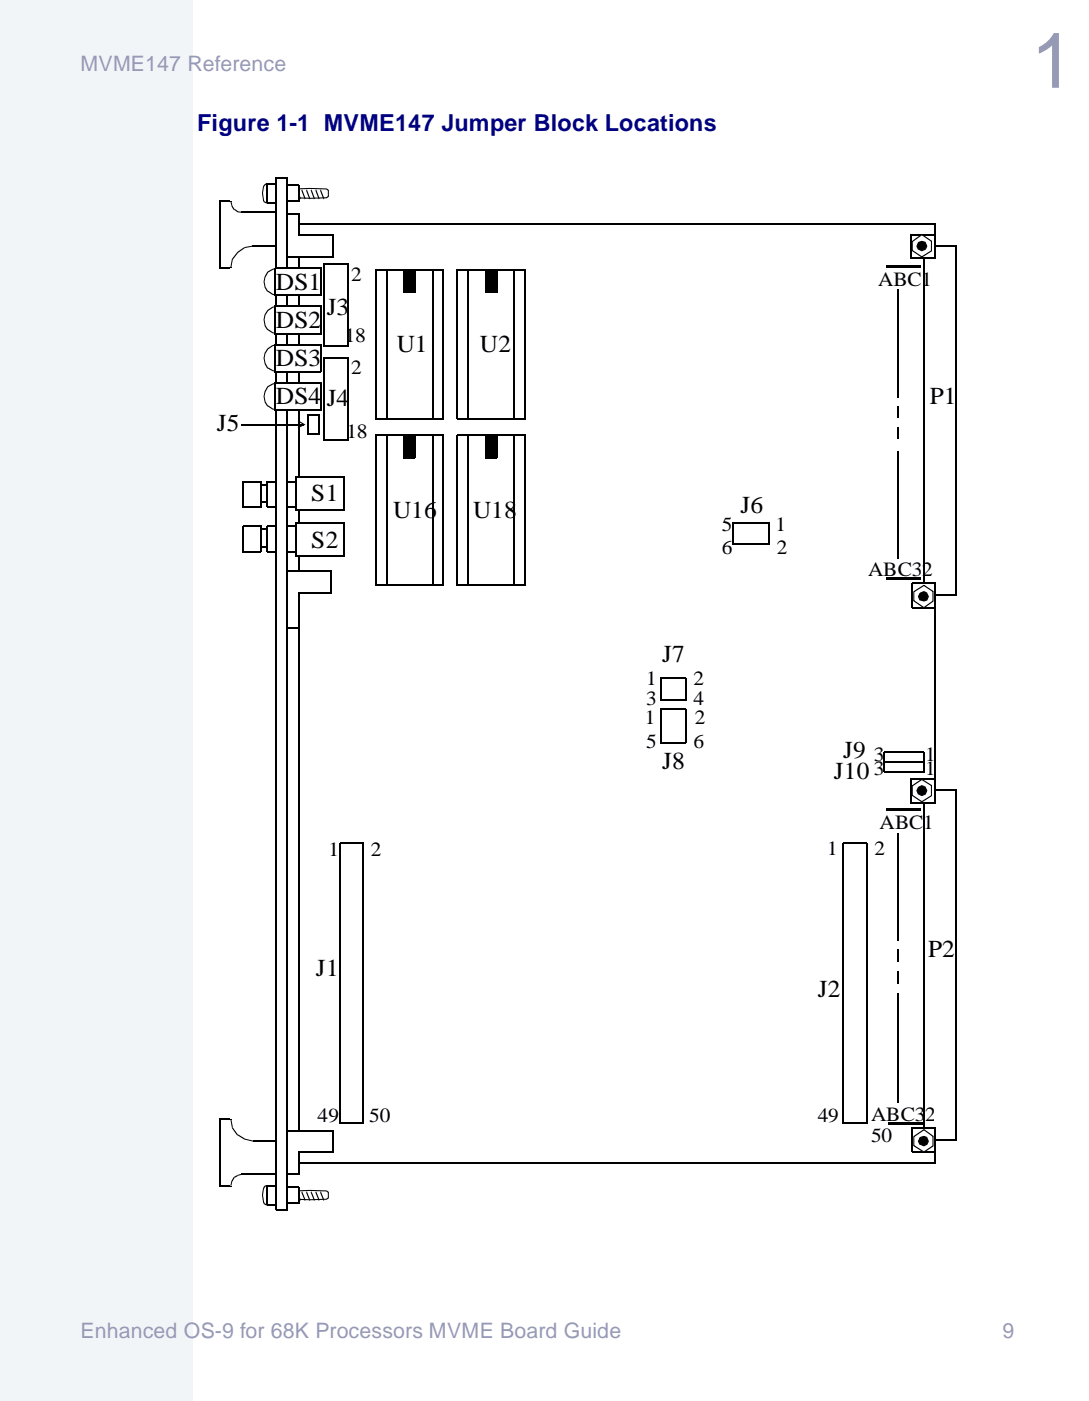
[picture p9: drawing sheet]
<svg xmlns="http://www.w3.org/2000/svg" width="178mm" height="229mm" viewBox="0 0 178 229" stroke-linecap="round" stroke-linejoin="round" font-family="sans-serif">
<path d="M-.1 -.1h31.4v228.7h-31.4z" fill="#f2f5f8"/>
<path d="M31.3 -.1v228.7" fill="none" stroke="#f2f5f8" stroke-width=".17"/>
<path d="M61.3 71h11.1v24.5h-11.1z" fill="#fff"/>
<path d="M61.3 71v24.5M61.3 71h11.2M72.4 71v24.6M61.2 95.5h11.2" fill="none" stroke="#000" stroke-width=".17"/>
<path d="M63.2 71h7.4v24.5h-7.4z" fill="#fff"/>
<path d="M63.2 71v24.5M63.2 71h7.5M66 71v3.7M67.7 71v3.8M70.6 71v24.6M63.1 95.5h7.5" fill="none" stroke="#000" stroke-width=".17"/>
<path d="M65.9 74.6h1.8v.2h-1.8zM66 71h1.7v3.7h-1.7zM66 71h1.8v.1h-1.8z" fill="#000"/>
<path d="M47.8 31.1l.3-.3 2.5-.1 2.7 .1 .3 .3v.9l-.3 .3-2.7 .1-2.5-.1-.3-.3-.1-.5z" fill-rule="evenodd" fill="#fff"/>
<g fill="#000">
<path d="M47.7 31.1l.4-.4h2.5h2.8l.3 .3v1.1l-.3 .3h-2.8h-2.5l-.4-.4-.1-.5h.2l.1 .5v-.1l.3 .3h-.1l2.5 .1 2.7-.1 .3-.3-.1 .1v-.9l.1 .1-.3-.3-2.7-.1-2.5 .1h.1l-.3 .3v-.1l-.1 .4h-.2zM47.6 31.5h.2zM47.6 31l.2-.1-.2 .2zM48.2 32.4h.2l-.2 .1zM47.6 31.1l.2-.1 .6 1.4h-.2zM48.4 31l.2-.1-.2 .2zM49 32.4h.1l-.1 .1zM48.4 31.1l.2-.1 .5 1.4h-.1zM49.2 31l.2-.1-.2 .2zM49.7 32.4h.2l-.2 .1zM49.2 31.1l.2-.1 .5 1.4h-.2zM50 31l.1-.1-.1 .2z"/>
<path d="M50.5 32.4h.1l-.1 .1zM50 31.1l.1-.1 .5 1.4h-.1zM50.7 31l.2-.1-.2 .2zM51.2 32.4h.2l-.2 .1zM50.7 31.1l.2-.1 .5 1.4h-.2zM51.5 31l.2-.1-.2 .2zM52 32.4h.2l-.2 .1zM51.5 31.1l.2-.1 .5 1.4h-.2zM52.3 31l.1-.1-.1 .2zM52.8 32.4h.1l-.1 .1zM52.3 31.1l.1-.1 .5 1.4h-.1z"/>
</g>
<path d="M43.2 30.2l.2-.2 .6 .4 .1 1.1-.1 1.2-.6 .4-.2-.2a3 3 0 0 1 0-2.7z" fill-rule="evenodd" fill="#fff"/>
<path d="M43.1 30.2l.4-.3a1.88 1.88 0 0 1 .7 1.6h-.2l-.1-1.1 .1 .1-.6-.4h.1l-.4 .4v-.1l-.2 1.1 .2 1.2 .2 .2 .2 .1h-.1l.6-.3h-.1l.1-1.2h.2l-.2 1.3-.5 .4-.4-.2a2.85 2.85 0 0 1 0-2.8zM44 31.5h.2z" fill="#000"/>
<path d="M46.9 30.2h1.9v2.7h-1.9z" fill="#fff"/>
<path d="M46.8 32.8h2v.1h-2zM46.9 30.2h2v.1h-2z" fill="#000"/>
<path d="M46.9 30.2v2.7M48.8 30.2v2.7" fill="none" stroke="#000" stroke-width=".17"/>
<path d="M43.6 30h1.5v3.1h-1.5z" fill="#fff"/>
<path d="M43.5 33h1.6v.2h-1.6zM43.6 29.9h1.6v.2h-1.6z" fill="#000"/>
<path d="M43.6 29.9v3.2M45.1 30v3.2" fill="none" stroke="#000" stroke-width=".17"/>
<path d="M47.8 194.6l.3-.3 2.5-.1 2.7 .1 .3 .3v.8l-.3 .3-2.7 .1-2.5-.1-.3-.3-.1-.4z" fill-rule="evenodd" fill="#fff"/>
<g fill="#000">
<path d="M47.8 194.5l.3-.3h2.5h2.8l.3 .3v1l-.3 .3h-2.8h-2.5l-.4-.4-.1-.4h.2l.1 .4v-.1l.3 .3h-.1l2.5 .1 2.7-.1 .3-.3-.1 .1v-.8l.1 .1-.3-.3-2.7-.1-2.5 .1h.1l-.3 .3v-.1l-.1 .4h-.2zM47.6 195h.2zM47.6 194.5l.2-.1-.2 .2zM48.2 195.8h.2l-.2 .1zM47.6 194.6l.2-.1 .6 1.3h-.2zM48.4 194.5l.2-.1-.2 .2zM49 195.8h.1l-.1 .1zM48.4 194.6l.2-.1 .5 1.3h-.1zM49.2 194.5l.2-.1-.2 .2zM49.7 195.8h.2l-.2 .1zM49.2 194.6l.2-.1 .5 1.3h-.2zM50 194.5l.1-.1-.1 .2z"/>
<path d="M50.5 195.8h.1l-.1 .1zM50 194.6l.1-.1 .5 1.3h-.1zM50.7 194.5l.2-.1-.2 .2zM51.2 195.8h.2l-.2 .1zM50.7 194.6l.2-.1 .5 1.3h-.2zM51.5 194.5l.2-.1-.2 .2zM52 195.8h.2l-.2 .1zM51.5 194.6l.2-.1 .5 1.3h-.2zM52.3 194.5l.1-.1-.1 .2zM52.8 195.8h.1l-.1 .1zM52.3 194.6l.1-.1 .5 1.3h-.1z"/>
</g>
<path d="M43.2 193.6l.2-.1 .3 .1a2.66 2.66 0 0 1 0 2.8l-.3 .2-.2-.2a3.2 3.2 0 0 1 0-2.8z" fill-rule="evenodd" fill="#fff"/>
<path d="M43.1 193.6a.52 .52 0 0 1 .7-.1l.2 .4 .2 1.1h-.2l-.1-1.1v.1l-.3-.4h.1h-.3h.1h-.2l-.2 .4v-.1l-.2 1.1 .2 1.1 .2 .3 .2 .1h-.1l.5-.4 .1-1.1h.2l-.2 1.2-.5 .5-.4-.2a3.4 3.4 0 0 1 0-2.9zM44 195h.2z" fill="#000"/>
<path d="M46.9 193.7h1.9v2.6h-1.9z" fill="#fff"/>
<path d="M46.8 196.2h2v.2h-2zM46.9 193.6h2v.2h-2z" fill="#000"/>
<path d="M46.9 193.6v2.7M48.8 193.7v2.7" fill="none" stroke="#000" stroke-width=".17"/>
<path d="M43.6 193.5h1.5v3.1h-1.5z" fill="#fff"/>
<path d="M146.6 66.3h.1v2h-.1zM146.6 69.7h.1v1.9h-.1zM43.5 196.5h1.6v.2h-1.6zM43.6 193.4h1.6v.2h-1.6z" fill="#000"/>
<g fill="none" stroke="#000" stroke-width=".17">
<path d="M46.9 36.4v153.4M46.9 36.5h105.8M152.6 36.5v153.4M48.8 41.8v142.6M146.7 47.1v17.8M146.7 73.6v17.5M146.7 135.9v17.6M146.7 154.9v2M146.7 158.5v2M146.7 162.2v17.8M43.6 193.4v3.2M45.1 193.5v3.2"/>
<path d="M46.8 189.8h105.8"/>
</g>
<path d="M144.7 43.5h5.7M144.7 94.4h5.7M144.7 132.1h5.7M145 183.3h5.6" fill="none" stroke="#000" stroke-width=".34"/>
<g fill="#fff">
<path d="M48.8 189.8l.1 .1z"/>
<path d="M46.8 189.8h2v.1h-2z"/>
<path d="M48.8 36.4l.1 .2z"/>
<path d="M46.8 36.4h2v.2h-2z"/>
</g>
<g fill="none" stroke="#000" stroke-width=".17">
<path d="M46.8 34.9h2.1M48.7 38.3h5.8M48.8 34.8v3.6M54.4 38.2v3.8M46.8 41.9h7.7M150.8 42.1v53.2M152.5 40.1h3.7M156.1 40.1v56.8M152.5 97h3.7M152.6 83.2v7.7M46.8 191.6h2.1M46.8 184.6h7.7"/>
<path d="M48.7 188h5.8M48.8 187.9v3.8M54.4 184.5v3.6"/>
</g>
<path d="M46.8 41.1h.2v.1h-.2zM46.8 41.2h.2z" fill="#000"/>
<path d="M48.3 77.8h7.9v5.4h-7.9z" fill="#fff"/>
<path d="M48.3 77.8h8M48.3 77.7v5.5M56.2 77.8v5.5M48.2 83.2h8" fill="none" stroke="#000" stroke-width=".17"/>
<path d="M48.3 85.4h7.9v5.4h-7.9z" fill="#fff"/>
<path d="M48.2 90.8h8M48.3 85.4h8M48.3 85.3v5.5M56.2 85.4v5.5" fill="none" stroke="#000" stroke-width=".17"/>
<g fill="#fff">
<path d="M152.5 41.8h.2v53.2h-.2z"/>
<path d="M148.9 95.2h3.7v4h-3.7z"/>
</g>
<path d="M148.9 99.2h3.7M148.9 95.1v4.1M148.9 95.2h3.8M152.6 95.2v4" fill="none" stroke="#000" stroke-width=".17"/>
<path d="M148.7 38.3h3.9v3.9h-3.9z" fill="#fff"/>
<path d="M35.9 32.8v11.1M39.4 34.6h5.8M148.7 38.2v4M148.7 38.3h4M152.6 38.3v4M41.2 40.1h4M148.6 42.2h4M35.9 182.5v11M39.4 191.6h5.7M41.2 186.2h3.9" fill="none" stroke="#000" stroke-width=".17"/>
<g fill="#000">
<path d="M35.8 32.8h1.6v.1h-1.6zM37.4 32.8l.1 .1zM37.6 32.8l.2 .1zM37.6 32.9h.2l.1 .6h-.1zM37.8 33.5h.1l.4 .6-.2 .1zM39.5 34.6l.1 .1zM38.3 34l.6 .5h-.1l.7 .1v.1l-.7-.1-.7-.4zM35.8 43.7h1.7v.2h-1.7zM37.6 43.6l.2 .1zM38.7 41.2l.1-.1 .1 .1-.9 1.1-.2 1.3h-.2l.3-1.3zM38.8 41.1l1.1-.8 .1 .2-1.1 .7zM39.9 40.3l1.4-.2v.1l-1.4 .3z"/>
<path d="M41.3 40.1l.1 .1zM35.8 193.4h1.6v.2h-1.6zM35.8 193.5l.2 .1zM35.8 182.5l.1 .1zM35.9 182.5h1.6v.1h-1.6zM37.4 193.4l.1 .2zM37.6 193.5l.2 .1zM38.1 192.1l.1-.1 .1 .2-.4 .6v-.1l-.1 .8h-.2l.2-.8zM37.6 182.6h.2zM37.6 182.6h.2l.2 1.4h-.1zM38.2 192l.6-.3 .1 .2-.6 .3zM37.9 184h.1l.9 1.2-.2 .1z"/>
<path d="M38.8 191.7l.7-.2v.2l-.7 .2zM39.5 191.5l.1 .2zM41.3 186.1l.1 .2zM38.7 185.3l.2-.2 1.1 .7h-.1l1.4 .3v.2l-1.4-.4zM45.1 191.5l.1 .2zM45.1 186.1l.1 .2z"/>
</g>
<path d="M46.9 78.6h1.4v4.1h-1.4z" fill="#fff"/>
<path d="M46.9 78.5h1.5v.2h-1.5zM46.8 82.6h1.5v.2h-1.5z" fill="#000"/>
<path d="M46.9 78.5v4.2M48.3 78.6v4.2" fill="none" stroke="#000" stroke-width=".17"/>
<path d="M46.9 85.9h1.4v4.1h-1.4z" fill="#fff"/>
<path d="M46.8 89.9h1.5v.2h-1.5zM46.9 85.8h1.5v.2h-1.5z" fill="#000"/>
<path d="M46.9 85.8v4.2M48.3 85.9v4.2" fill="none" stroke="#000" stroke-width=".17"/>
<path d="M43.6 78.6h1.5v4.1h-1.5z" fill="#fff"/>
<path d="M43.6 78.5h1.6v.2h-1.6zM43.5 82.6h1.6v.2h-1.6z" fill="#000"/>
<path d="M43.6 78.5v4.2M45.1 78.6v4.2" fill="none" stroke="#000" stroke-width=".17"/>
<path d="M43.6 85.9h1.5v4.1h-1.5z" fill="#fff"/>
<path d="M43.5 89.9h1.6v.2h-1.6zM43.6 85.8h1.6v.2h-1.6z" fill="#000"/>
<path d="M43.6 85.8v4.2M45.1 85.9v4.2" fill="none" stroke="#000" stroke-width=".17"/>
<path d="M42.6 86.4h1v2.9h-1z" fill="#fff"/>
<path d="M42.5 89.2h1.1v.1h-1.1zM42.6 86.3h1.1v.2h-1.1z" fill="#000"/>
<path d="M42.6 86.3v3M43.6 86.4v2.9" fill="none" stroke="#000" stroke-width=".17"/>
<path d="M42.6 79.1h1v2.9h-1z" fill="#fff"/>
<path d="M42.6 79h1.1v.2h-1.1zM42.5 81.9h1.1v.2h-1.1z" fill="#000"/>
<path d="M42.6 79v3M43.6 79.1v3" fill="none" stroke="#000" stroke-width=".17"/>
<path d="M39.7 78.6h2.9v4.1h-2.9z" fill="#fff"/>
<path d="M39.7 78.5v4.2M39.7 78.6h3M42.6 78.6v4.2M39.6 82.7h3" fill="none" stroke="#000" stroke-width=".17"/>
<path d="M39.7 85.9h2.9v4.1h-2.9z" fill="#fff"/>
<path d="M39.6 90h3M39.7 85.8v4.2M39.7 85.9h3M42.6 85.9v4.2" fill="none" stroke="#000" stroke-width=".17"/>
<path d="M149.2 96.5l1.6-1 1.5 1v1.6l-1.5 1.1-1.6-1.1z" fill-rule="evenodd" fill="#fff"/>
<path d="M149.1 96.5l1.8-1.1 1.5 1v1.7h-.2v-1.6h.2l-.1 .1-1.5-1 .1-.2v.2l-1.6 1-.1-.2 .1 1.7h-.2l.2-.1 1.6 1.1-.1 .1-1.7-1.1zM150.8 99.1l1.5-1.1 .1 .1-1.5 1.1z" fill="#000"/>
<path d="M148.9 39.4l1.6-1.1 1.6 1.1v1.5l-1.6 1-1.6-1z" fill-rule="evenodd" fill="#fff"/>
<path d="M148.9 39.4l1.7-1.2 1.6 1.1v1.7l-.2-.1v-1.5h.2l-.1 .1-1.6-1.1 .1-.2v.2l-1.6 1.1-.1-.2 .1 1.6h-.1l.1-.1 1.6 1-.1 .2-1.6-1.1zM149.9 39.6a1.05 1.05 0 0 1 1.2-.1l.3 .6-.2 .1-.2-.6h.1l-.6-.1h.1l-.6 .1-.2 .6v-.1l.2 .6v-.1l.6 .2h-.1l.6-.2-.1 .1 .2-.6 .2 .1-.3 .5-.5 .3a1.04 1.04 0 0 1-1-.9zM151.2 40.1l.2 .1zM150.5 41.8l1.6-1 .1 .2-1.6 1zM150.2 96.7l.6-.3 .6 .3 .3 .6-.2 .1-.3-.5h.1l-.5-.3h.1l-.6 .3-.3 .5v-.1l.3 .6v-.1l.6 .2h-.1l.5-.2-.1 .1 .3-.6 .2 .1-.3 .6a1.27 1.27 0 0 1-1.3 0l-.2-.7zM151.5 97.3l.2 .1zM152.5 128.9l.2 .1z" fill="#000"/>
<g fill="#000">
<path d="M150 39.6l.5-.2 .6 .2 .2 .5-.2 .6-.6 .2-.5-.2-.3-.6z" fill-rule="evenodd"/>
<path d="M150.2 96.8l.6-.3 .5 .3 .3 .5-.3 .6-.5 .2-.6-.2-.2-.6z" fill-rule="evenodd"/>
</g>
<path d="M150.8 131v53.2M152.5 129h3.7M152.6 129v4M156.1 128.9v56.9M152.6 172.1v7.7M152.5 185.9h3.7" fill="none" stroke="#000" stroke-width=".17"/>
<g fill="#fff">
<path d="M152.5 130.7h.2v53.2h-.2z"/>
<path d="M148.9 184.1h3.7v3.9h-3.7z"/>
</g>
<path d="M148.9 188h3.7M148.9 184v4M148.9 184.1h3.8M152.6 184.1v4" fill="none" stroke="#000" stroke-width=".17"/>
<path d="M148.7 127.2h3.9v3.9h-3.9z" fill="#fff"/>
<path d="M148.6 131.1h4M148.7 127.1v4M148.7 127.2h4M152.6 127.2v4" fill="none" stroke="#000" stroke-width=".17"/>
<path d="M149.2 185.4l1.6-1.1 1.5 1.1v1.6l-1.5 1-1.6-1z" fill-rule="evenodd" fill="#fff"/>
<path d="M149.1 185.4l1.8-1.2 1.5 1.1v1.7h-.2v-1.6h.2l-.1 .1-1.5-1.1 .1-.2v.2l-1.6 1.1-.1-.2 .1 1.7h-.2l.2-.1 1.6 1-.1 .2-1.7-1.1zM150.8 187.9l1.5-1 .1 .1-1.5 1.1z" fill="#000"/>
<path d="M148.9 128.2l1.6-1 1.6 1v1.6l-1.6 1-1.6-1z" fill-rule="evenodd" fill="#fff"/>
<path d="M148.9 128.2l1.7-1.1 1.6 1v1.8l-.2-.1v-1.6h.2l-.1 .1-1.6-1 .1-.2v.2l-1.6 1-.1-.2 .1 1.7h-.1l.1-.1 1.6 1-.1 .2-1.6-1.1zM150 128.4l.5-.3 .6 .3 .3 .6h-.2l-.2-.5h.1l-.6-.2h.1l-.6 .2-.2 .5 .2 .6v-.1l.6 .2h-.1l.6-.2-.1 .1 .2-.6h.2l-.3 .6-.5 .3-.7-.3-.3-.6zM151.2 129h.2zM150.5 130.7l1.6-1 .1 .2-1.6 1zM150.2 185.5l.6-.2 .6 .2 .3 .7-.2 .1-.3-.6h.1l-.5-.2h.1l-.6 .2-.3 .6v-.1l.3 .5v-.1l.6 .3h-.1l.5-.3-.1 .1 .3-.5 .2 .1-.3 .5-.5 .2-.8-.2-.2-.6zM151.5 186.2l.2 .1z" fill="#000"/>
<g fill="#000">
<path d="M150 128.5l.5-.3 .6 .3 .2 .5-.2 .6-.6 .2-.5-.2-.3-.6z" fill-rule="evenodd"/>
<path d="M150.2 185.6l.6-.2 .5 .2 .3 .6-.3 .5-.5 .3-.6-.3-.2-.5z" fill-rule="evenodd"/>
</g>
<path d="M49.5 94.1h.1v3.8h-.1z" fill="#fff"/>
<path d="M46.9 93.1h7.2v3.7h-5.3v5.7h-1.9z" fill-rule="evenodd" fill="#fff"/>
<path d="M46.9 102.4h2v.1h-2z" fill="#000"/>
<path d="M46.8 93.1h7.3M46.9 93.1v9.4M48.8 96.7v5.8M48.8 96.8h5.4M54.1 93.1v3.7" fill="none" stroke="#000" stroke-width=".17"/>
<path d="M45.1 29h1.8v168.4h-1.8z" fill="#fff"/>
<path d="M45.1 28.9h1.9v.2h-1.9zM45.1 197.3h1.8v.2h-1.8z" fill="#000"/>
<path d="M45.1 28.9v168.5M46.9 29v168.5" fill="none" stroke="#000" stroke-width=".17"/>
<path d="M43.7 56.9a2.19 2.19 0 0 1 3.1 0 2.19 2.19 0 0 1 0 3.1 2.19 2.19 0 0 1-3.1 0 2.36 2.36 0 0 1 0-3.1z" fill-rule="evenodd" fill="#fff"/>
<path d="M43.6 56.9a2.22 2.22 0 0 1 2.5-.6 2.22 2.22 0 0 1 1.4 2.1h-.2l-.1-.8v.1l-.4-.7-.6-.5-.9-.2-.8 .2-.7 .5-.4 .7v-.1l-.2 .8 .2 .9 .4 .7 .7 .4 .8 .2 .9-.2 .6-.4 .4-.7 .1-.9h.2a2.21 2.21 0 0 1-1.3 2.2 2.22 2.22 0 0 1-3.2-2.2l.2-.8zM47.3 58.4h.2z" fill="#000"/>
<path d="M44.9 56.2h7.4v4.4h-7.4z" fill="#fff"/>
<path d="M44.9 56.1v4.5M44.9 56.2h7.5M52.3 56.2v4.5M44.8 60.6h7.5" fill="none" stroke="#000" stroke-width=".17"/>
<path d="M43.7 50.6a2.19 2.19 0 0 1 3.1 .1 2.19 2.19 0 0 1 0 3.1 2.19 2.19 0 0 1-3.1 0 2.36 2.36 0 0 1 0-3.2z" fill-rule="evenodd" fill="#fff"/>
<path d="M43.7 50.6a2.2 2.2 0 0 1 2.5-.6 2.2 2.2 0 0 1 1.3 2.2h-.2l-.1-.9v.1l-.4-.7-.6-.5-.9-.1-.8 .1-.7 .5-.4 .7v-.1l-.2 .9 .2 .9 .4 .7v-.1l.7 .5 .8 .2 .9-.2 .6-.5v.1l.4-.7 .1-.9h.2a2.27 2.27 0 0 1-2.7 2.3 2.27 2.27 0 0 1-1.6-3.2zM47.3 52.2h.2z" fill="#000"/>
<path d="M44.9 50h7.4v4.5h-7.4z" fill="#fff"/>
<path d="M44.8 54.5h7.5M44.9 49.9v4.6M44.9 50h7.5M52.3 50v4.5" fill="none" stroke="#000" stroke-width=".17"/>
<circle cx="45.3" cy="46" r="2.18" fill="#fff"/>
<path d="M43.6 44.4a2.35 2.35 0 0 1 3.3 0l.4 .7 .2 .9h-.2l-.1-.9v.1l-.4-.7-.6-.5-.9-.1-.8 .1-.7 .5-.4 .7v-.1l-.2 .9 .2 .8 .4 .7v-.1l.7 .5 .8 .2 .9-.2 .6-.5v.1l.4-.7 .1-.8h.2a2.25 2.25 0 0 1-2.7 2.2 2.25 2.25 0 0 1-1.6-3.1zM47.3 46h.2z" fill="#000"/>
<path d="M44.9 43.8h7.4v4.4h-7.4z" fill="#fff"/>
<path d="M44.8 48.2h7.5M44.9 43.7v4.5M44.9 43.8h7.5M52.3 43.8v4.5" fill="none" stroke="#000" stroke-width=".17"/>
<circle cx="45.3" cy="64.7" r="2.18" fill="#fff"/>
<path d="M43.6 63.1a2.35 2.35 0 0 1 3.3 0l.4 .8 .2 .8h-.2l-.1-.8-.4-.7-.6-.4-.9-.2-.8 .2-.7 .4-.4 .7-.2 .8 .2 .8 .4 .7v-.1l.7 .5 .8 .2 .9-.2 .6-.5v.1l.4-.7 .1-.8h.2a2.25 2.25 0 0 1-2.7 2.2 2.25 2.25 0 0 1-1.6-3zM47.3 64.7h.2z" fill="#000"/>
<path d="M44.9 62.5h7.4v4.4h-7.4z" fill="#fff"/>
<g fill="none" stroke="#000" stroke-width=".17">
<path d="M52.8 56.5h3.9M52.8 42.9v13.6M52.8 58.3v13.5M52.8 43h4M52.8 58.3h4M56.7 43v13.6M56.7 58.3v13.6M39.4 69.3h9.2M44.8 66.9h7.5M44.9 62.4v4.5M44.9 62.5h7.5M50.3 67.6v3.2"/>
<path d="M52.1 67.7v3.2M52.3 62.5v4.5M52.8 71.8h3.9M119.6 88.7h6M119.6 85.4h6.1M119.6 85.3v3.4M125.6 85.4v3.4M107.8 114.2h4.1M107.9 110.6h4.1M107.9 115.8h4.1M107.9 110.5v3.7M107.9 115.7v5.5"/>
<path d="M111.9 110.6v3.7M111.9 115.8v5.5M55.5 137.5v45.8M55.5 137.6h3.9M59.3 137.6v45.8M107.8 121.2h4.1M137.7 137.6h3.9M137.7 137.5v45.8M141.5 137.6v45.8M144.3 124.3h6.6M144.3 125.9h6.5M144.4 122.8h6.5"/>
<path d="M55.4 183.3h3.9M137.6 183.3h3.9"/>
</g>
<path d="M48.5 69.2h1.1v.2h-1.1zM48.7 68.6l1.2 .7-.3 .1-1-.6zM48.6 69.7l1-.5 .1 .2-1 .5zM50.2 70.7h1.9v.2h-1.9zM50.3 67.6h1.9v.1h-1.9zM144.3 124.2h.2v1.7h-.2zM144.3 122.7h.2v1.6h-.2zM150.7 124.3h.2v1.7h-.2zM150.7 122.8h.2v1.6h-.2z" fill="#000"/>
<path d="M74.7 71h11.1v24.5h-11.1z" fill="#fff"/>
<path d="M74.7 71h11.2M74.7 71v24.5M85.8 71v24.6M74.6 95.5h11.2" fill="none" stroke="#000" stroke-width=".17"/>
<path d="M76.5 71h7.4v24.5h-7.4z" fill="#fff"/>
<path d="M76.5 71v24.5M76.5 71h7.5M79.3 71v3.7M81.1 71v3.8M83.9 71v24.6M76.4 95.5h7.5" fill="none" stroke="#000" stroke-width=".17"/>
<path d="M79.3 74.6h1.8v.2h-1.8zM79.3 71h1.8v3.7h-1.8zM79.3 71h1.9v.1h-1.9z" fill="#000"/>
<path d="M61.3 44h11.1v24.4h-11.1z" fill="#fff"/>
<path d="M61.3 44v24.4M61.3 44h11.2M72.4 44v24.5M61.2 68.4h11.2" fill="none" stroke="#000" stroke-width=".17"/>
<path d="M63.2 44h7.4v24.4h-7.4z" fill="#fff"/>
<path d="M63.2 44v24.4M63.2 44h7.5M66 44v3.7M67.7 44v3.8M70.6 44v24.5M63.1 68.4h7.5" fill="none" stroke="#000" stroke-width=".17"/>
<path d="M65.9 47.6h1.8v.2h-1.8zM66 44h1.7v3.7h-1.7zM66 44h1.8v.1h-1.8z" fill="#000"/>
<path d="M74.7 44h11.1v24.4h-11.1z" fill="#fff"/>
<path d="M74.7 44h11.2M74.7 44v24.4M85.8 44v24.5M74.6 68.4h11.2" fill="none" stroke="#000" stroke-width=".17"/>
<path d="M76.5 44h7.4v24.4h-7.4z" fill="#fff"/>
<path d="M76.5 44v24.4M76.5 44h7.5M79.3 44v3.7M81.1 44v3.8M83.9 44v24.5M76.4 68.4h7.5" fill="none" stroke="#000" stroke-width=".17"/>
<path d="M79.3 47.6h1.8v.2h-1.8zM79.3 44h1.8v3.7h-1.8zM79.3 44h1.9v.1h-1.9z" fill="#000"/>
<text font-size="12.7" fill="#969ab5" x="168.3" y="14.3">1</text>
<g font-size="4">
<text x="45.1" y="47.3">DS1</text>
<text x="45.1" y="53.5">DS2</text>
<text x="53.4" y="51.4">J3</text>
<text x="45.1" y="59.8">DS3</text>
<text x="64.8" y="57.4">U1</text>
<text x="78.3" y="57.4">U2</text>
<text x="45.1" y="66">DS4</text>
<text x="151.8" y="66">P1</text>
<text x="35.4" y="70.4">J5</text>
<text x="53.4" y="66.2">J4</text>
<text x="50.8" y="81.8">S1</text>
<text x="120.9" y="83.7">J6</text>
<text x="50.8" y="89.3">S2</text>
<text x="64.2" y="84.5">U16</text>
<text x="77.2" y="84.5">U18</text>
<text x="108.1" y="108">J7</text>
<text x="108.1" y="125.5">J8</text>
<text x="137.7" y="123.7">J9</text>
<text x="136.2" y="127.1">J10</text>
<text x="51.6" y="159.3">J1</text>
<text x="151.6" y="156.1">P2</text>
<text x="133.5" y="162.7">J2</text>
</g>
<text font-size="3.8" fill="#000083" x="32.2" y="21.3">Figure 1-1 MVME147 Jumper Block Locations</text>
<g font-size="3.5" fill="#969ab5">
<text x="13.1" y="11.5">MVME147 Reference</text>
<text x="13.1" y="218.4">Enhanced OS-9 for 68K Processors MVME Board Guide</text>
<text x="163.7" y="218.4">9</text>
</g>
<g font-size="3.3">
<text x="57.3" y="45.9">2</text>
<text x="143.4" y="46.7">ABC1</text>
<text x="56.3" y="55.8">18</text>
<text x="57.3" y="61">2</text>
<text x="56.6" y="71.4">18</text>
<text x="117.9" y="86.7">5</text>
<text x="126.6" y="86.7">1</text>
<text x="117.9" y="90.4">6</text>
<text x="126.8" y="90.4">2</text>
<text x="141.7" y="94">ABC32</text>
<text x="105.5" y="111.7">1</text>
<text x="113.2" y="111.7">2</text>
<text x="105.3" y="118.1">1</text>
<text x="105.5" y="115.1">3</text>
<text x="113.2" y="115.1">4</text>
<text x="113.5" y="118.1">2</text>
<text x="105.5" y="122">5</text>
<text x="113.2" y="122">6</text>
<text x="142.7" y="124.1">3</text>
<text x="151.1" y="124.1">1</text>
<text x="142.7" y="126.5">3</text>
<text x="151.1" y="126.5">1</text>
<text x="143.6" y="135.3">ABC1</text>
<text x="53.6" y="139.7">1</text>
<text x="60.6" y="139.7">2</text>
<text x="135.1" y="139.5">1</text>
<text x="142.8" y="139.5">2</text>
<text x="51.8" y="183.1">49</text>
<text x="60.3" y="183.1">50</text>
<text x="133.5" y="183.1">49</text>
<text x="142.3" y="182.9">ABC32</text>
<text x="142.3" y="186.3">50</text>
</g>
</svg>
